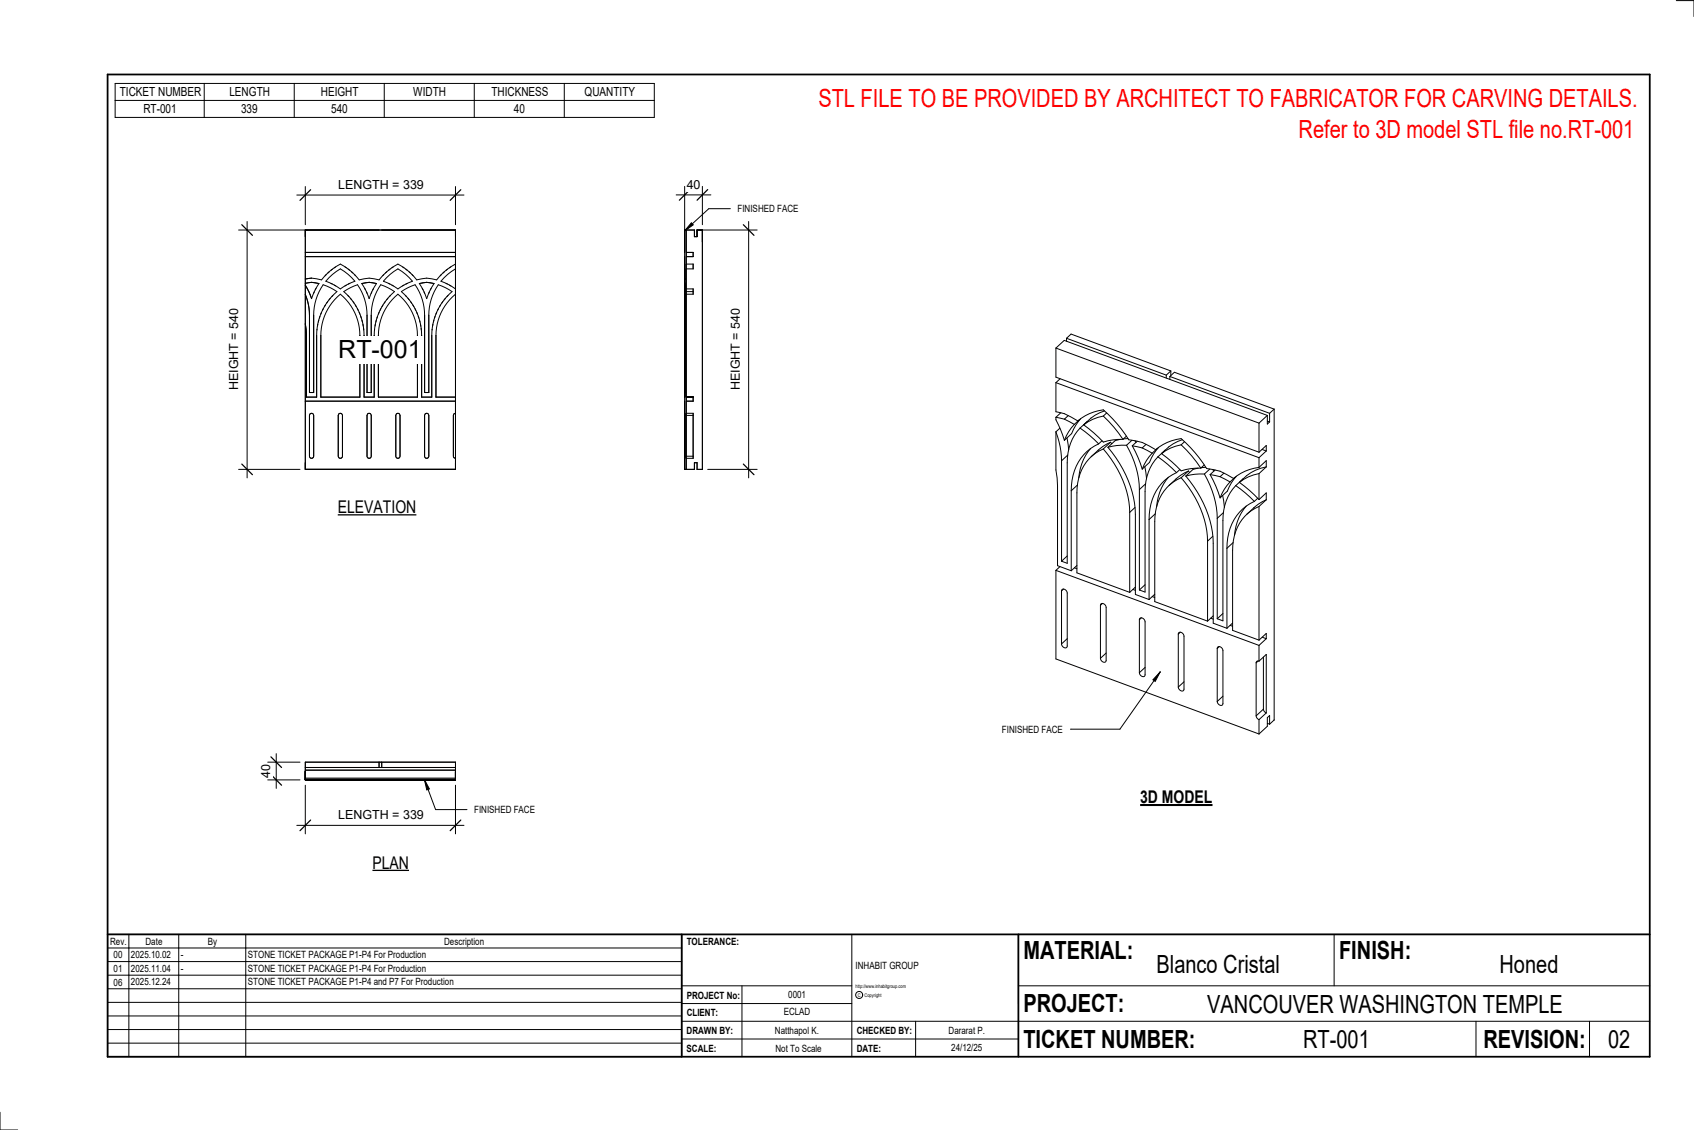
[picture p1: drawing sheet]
<svg xmlns="http://www.w3.org/2000/svg" width="914mm" height="610mm" viewBox="0 0 914 610" stroke-linecap="round" stroke-linejoin="round" font-family="sans-serif">
<path d="M165 420h81v1h-81z" fill="#7c7c7c"/>
<g fill="none" stroke="#000" stroke-width=".54">
<path d="M165 124h81v129h-81zM165 136h81M165 138h81M165 154l3 7zM165 159l2 9v44h2v-42a29 29 0 0 1 5-16l8 3a31 31 0 0 0-11 24v33h-6v-33v-6M168 152l4 1M168 152l-3 1M168 152l2 1M170 157l-1 1M170 153h2M171 156h-1M172 153l-4 8"/>
<path d="M176 148l-1 1M178 150l6-5 4 3 4 4-8 4-8-4zM178 147h-1M179 153h.1M179 145v1M180 159l-1 1M180 154h1M181 144h-1M186 157l7-3a29 29 0 0 1 5 16v42h2v-42a29 29 0 0 1 6-16l7 3a31 31 0 0 0-11 24v33h-5v-33a31 31 0 0 0-11-24zM186 144h1M187 154h-1M188 159v1"/>
<path d="M188 145l1 1M189 153h-1M190 147h.1M191 148l1 1M195 153l4 8 4-8M197 156h.1M197 153h-2M198 157v1M199 152l-2 1M199 152l-4 1M199 152l4 1M199 152l2 1"/>
<path d="M201 157l-1 1M201 153h2M202 156h-1M207 148v1M209 150l6-5 4 3 4 4-8 4-8-4zM209 147h-1M210 153h.1M211 145l-1 1M211 159l-1 1M212 154h.1M212 144h-1M217 157l7-3a29 29 0 0 1 5 16v42h2v-42a29 29 0 0 1 6-16l7 3a31 31 0 0 0-11 24v33h-5v-33a31 31 0 0 0-11-24z"/>
<path d="M217 144h1M218 154h-1M219 159v1M219 145l1 1M220 153h-1M221 147h1M222 148l1 1M226 153l4 8 4-8M228 156h.1M228 153h-2M229 157v1M230 152l-2 1"/>
<path d="M230 152l-4 1M230 152l4 1M232 157l-1 1M233 156h-1M238 148v1M240 147h-1M241 153h1M242 145l-1 1M242 159l-1 1M243 154h.1M243 144h.1M246 159a29 29 0 0 0-11 22v33h11"/>
<path d="M246 145l-4 3-4 4 8 4M246 142l-6 4-4 5a16 16 0 0 0-11 0l-5-5-5-4-6 4-4 5a16 16 0 0 0-11 0l-5-5-5-4-6 4-4 5a14 14 0 0 0-9 0M171 178h.1M172 175l-1 1M172 173v1M173 171l-1 1M174 168l-1 1M175 166l-1 1M176 165h-1M177 163l-1 1M178 161v1M182 160l2-1a29 29 0 0 1 10 22v33h-21v-33a29 29 0 0 1 9-21z"/>
<path d="M189 161l1 1M191 163v1M192 165h.1M193 166v1M194 168v2M195 171v1M195 173l1 1M196 175v1M196 177v1M202 178h.1M203 175l-1 1M203 173v1"/>
<path d="M204 171l-1 1M205 168l-1 1M206 166l-1 1M207 165h-1M208 163l-1 1M209 161v1M213 160l2-1a29 29 0 0 1 10 22v33h-21v-33a29 29 0 0 1 9-21zM220 161l1 1M222 163v1M223 165h.1M224 166v1M225 168v2"/>
<path d="M226 171v1M226 173l1 1M227 175v1M227 177v1M233 178h.1M234 175v1M234 173v1M235 171v1M236 168l-1 1M237 166l-1 1M238 165h-1M239 163l-1 1"/>
<path d="M240 161v1M165 216h81M167 223v1M167 223h2v1v22a1.1 1.1 0 0 1-1 1 1.1 1.1 0 0 1-1-1zM168 223h-1M168 223h.1M168 223h1M169 223h.1M169 223v1M183 223v1M183 223h1l1 1v22a1.1 1.1 0 0 1-1 1 1.1 1.1 0 0 1-1-1zM183 223h.1"/>
<path d="M184 223h-1M184 223h.1M185 223v1M198 223v1M198 223h2v1v22a1.1 1.1 0 0 1-1 1 1.1 1.1 0 0 1-1-1zM199 223h.1M199 223h1M200 223h.1M200 223v1M214 223v1M214 223h1l1 1v22a1.1 1.1 0 0 1-1 1 1.1 1.1 0 0 1-1-1zM214 223h.1"/>
<path d="M215 223h-1M215 223h.1M216 223v1M229 223v1M230 223h1v1v22a1.1 1.1 0 0 1-1 1 1.1 1.1 0 0 1-1-1zM230 223h.1M230 223h1M231 223h.1M231 223v1M245 223v1M245 223h.1M246 223l-1 1v22l1 1"/>
<path d="M167 247h.1M167 247h1M168 247h.1M169 247h-1M169 247h.1M183 247h.1M183 247h1M184 247h.1M185 247h.1M198 247h.1M199 247h.1M200 247h-1"/>
<path d="M200 247h.1M214 247h.1M214 247h1M215 247h.1M216 247h.1M229 247h.1M230 247h.1M231 247h-1M231 247h.1M245 247h.1M165 415h81M165 414h81"/>
<path d="M165 420h81M205 411v3M206 411v3M165 421h3M165 421h17h-11M165 421h.1M165 421h81M165 421v-10h81v10M168 421h4zM168 421h16M173 421h11M176 421h8z"/>
<path d="M183 421h2M184 421h15M184 421h10M184 421h8zM195 421h4zM197 421h-11h27h-14M199 421h4M199 421h16M204 421h11M207 421h8zM214 421h2M215 421h15"/>
<path d="M215 421h10M215 421h8zM226 421h4zM228 421h-11h27h-11M230 421h4zM230 421h16M235 421h11M238 421h8M240 421h6M245 421h1"/>
</g>
<path d="M370 124h1v129h-1z" fill="#7c7c7c"/>
<g fill="none" stroke="#000" stroke-width=".54">
<path d="M370 124h5v4h1v-4h3v129h-3v-3h-1v3h-5zM371 136h3v2h-3M371 124v129M370 154v27zM370 145v11M370 153v-1v9v-7M370 142v9v-1v1M371 156h3M371 145h3M371 142h3M374 142v3M374 156v1h-3"/>
<path d="M374 156v3h-3M370 175v6M570 188v15l110 41M570 188l110 40M570 188l4-4 110 40M576 182l2-2 54 20M576 182l54 20M576 182v2M371 214h3v2h-3M570 206v16a24 24 0 0 1 12 5l6-4 8-2 7 8 6 8a27 27 0 0 1 15 6l6-4 8-2 7 7 6 9a27 27 0 0 1 15 5l6-4 8-2M570 206l110 41M572 204l-2 2"/>
<path d="M630 202v2M631 203l3-2 54 20M631 203l54 20M631 203v2M632 200v3M632 200l-2 2M370 223v1M370 223v1zM371 223h3M374 223v1h-3M374 223v24M570 225l5 1"/>
<path d="M570 225v1l5 12M570 233v21l1 8v43l7 3M570 233l2 8 1 8M572 231l-2 2M573 223l-3 2M575 226l5 3M576 236l1 7M577 224l-2 2M580 229l-3 4-2 5M583 227l-3 2M583 231a26 26 0 0 0-7 19v54l-3-1M583 231l10 8"/>
<path d="M583 226l-2 3-3 5-3 4M587 227h.1M593 239a26 26 0 0 0-15 26M595 238l-2 1M596 224a24 24 0 0 0-11 5l11 9 5-1h5M596 224l5 6 5 7M596 222a29 29 0 0 0-13 9M597 223l-1 1M599 239l-6 4M599 239l-3 3M599 239h1M605 237l-3 1-4 3"/>
<path d="M608 235l-2 2M609 237h-3M611 238l-3 2M613 238v1M614 238l-3 3M619 240l-2 2M638 240a24 24 0 0 0-11 5M638 240l5 6 5 7M638 237a25 25 0 0 0-11 8M639 238l-1 2M680 228v16M684 224l-4 4"/>
<path d="M684 227l1 1M684 224v5l1-1M685 223v5M688 221v167M688 221l-3 2M370 246v1M370 246v1zM371 246h3v1M371 247h3M573 249v54M576 245l-3 4M589 242l-3 4-2 4-2 8"/>
<path d="M593 243l-4 3M596 242a24 24 0 0 0-15 24v43l29 11M596 242a55 55 0 0 1 14 34M598 241a59 59 0 0 1 15 37v43l7 2M608 240h-5l-5 1M608 240a49 49 0 0 1 7 24M611 241l6 12M611 241l6 1M617 242l5 2M618 252l1 6M622 244l-3 4-2 5M625 242l-3 2"/>
<path d="M625 246a26 26 0 0 0-7 19v54l-3-1M625 246l10 9M625 241l-2 4-3 4-3 4M627 245l11 9 5-1h5M629 243l-4 3M629 243h.1M631 257l-3 4-2 5-2 7M635 258l-4 4M635 255a26 26 0 0 0-15 25M637 253l-2 2M638 258a24 24 0 0 0-15 23v44l29 10M638 258a55 55 0 0 1 14 34"/>
<path d="M640 257a59 59 0 0 1 15 36v43l7 3M641 254l-6 4M641 254l-3 4M641 254l1 1M647 253h-3l-4 4M650 251l-2 2M650 256h-5l-5 1M650 256a49 49 0 0 1 7 24M651 252h-3M653 253l-3 3M653 256l6 13M653 256l6 1"/>
<path d="M655 253v1M656 254l-3 2M659 257l5 3M661 255l-2 2M664 260l-3 4-2 5M667 258l-3 2M667 257l-2 3-3 5-3 4M671 258h.1M680 255a24 24 0 0 0-11 5l11 10M680 247v5M680 255v15M681 242l3 1"/>
<path d="M684 252a27 27 0 0 0-17 10M684 252l-4 3M684 252v-3l-4 3M684 243v-3l-4 4M684 243l-4 4M578 265v43M582 262l-4 3M610 276v44M613 274l-3 2M615 264v54M618 261l-3 3M624 277l-4 3"/>
<path d="M657 280v54M660 267l1 7M660 277l-3 3M667 262a26 26 0 0 0-7 19v54l-3-1M667 262l10 8M673 273l-3 4-2 4-2 8M677 274l-4 3M677 270a26 26 0 0 0-15 26M679 269l-2 1M680 273a24 24 0 0 0-15 24v43l15 5M680 273v72M680 270l4-4v4"/>
<path d="M684 270l-7 4M684 270l-4 3M576 300l-3 3M620 280v43M652 292v43M655 289l-3 3M662 296v43M666 293l-4 3M570 308v47l110 41M570 308l110 40M572 306l-2 2M573 319a1.6 1.6 0 0 1 2-1 1.6 1.6 0 0 1 1 2v29a1.6 1.6 0 0 1-2 0 1.6 1.6 0 0 1-1-2"/>
<path d="M573 319v28M574 318l-1 1M580 306l1 1M581 305l-3 3M612 318h1M613 317l-3 3M618 315l-3 3M594 327a1.6 1.6 0 0 1 2-1 1.6 1.6 0 0 1 1 2v28a1.6 1.6 0 0 1-2 1 1.6 1.6 0 0 1-1-2M594 327v28M595 326l-1 1M615 334a1.6 1.6 0 0 1 2-1 1.6 1.6 0 0 1 1 2v29a1.6 1.6 0 0 1-2 1 1.6 1.6 0 0 1-1-2M615 334v29"/>
<path d="M616 333l-1 1M622 322h1M623 321l-3 2M654 333l1 1M655 332l-3 3M660 331l-3 3M664 337l1 1M665 336l-3 3M576 345l-3 2M597 352l-3 3M636 342a1.6 1.6 0 0 1 2-1 1.6 1.6 0 0 1 1 2v29a1.6 1.6 0 0 1-2 1 1.6 1.6 0 0 1-1-2M636 342v29"/>
<path d="M637 341l-1 1M657 350a1.6 1.6 0 0 1 2-1 1.6 1.6 0 0 1 1 2v29a1.6 1.6 0 0 1-2 1 1.6 1.6 0 0 1-1-3M657 350v28M658 349l-1 1M678 358v28M679 357l-1 1M680 357h-1l-1 1M680 348v9M680 357l4-4v32M681 344l3 1M682 354v29M684 345v-3l-4 3"/>
<path d="M684 345l-4 3M618 360l-3 3M639 368l-3 3M660 376l-3 2M678 386l2 2M680 388v8M682 383l-4 3M682 383l2 2M684 385l-4 3M684 390l1 1M685 391v-5l-1 1v5l-4 4M688 388h.1"/>
<path d="M688 388l-3 3M165 424v26M246 424v26M160 445h90"/>
</g>
<path d="M168 442l-6 6M249 442l-6 6" fill="none" stroke="#000" stroke-width=".67"/>
<path d="M183 436h45v7h-45z" fill="#fff"/>
<path d="M145 411h17M149 407v18M145 421h17" fill="none" stroke="#000" stroke-width=".54"/>
<path d="M146 408l6 6M146 418l6 6" fill="none" stroke="#000" stroke-width=".67"/>
<path d="M140 412h7v8h-7z" fill="#fff"/>
<path d="M133 119v139M129 124h37M129 253h33" fill="none" stroke="#000" stroke-width=".54"/>
<path d="M131 121l5 6M131 250l5 6" fill="none" stroke="#000" stroke-width=".67"/>
<path d="M123 167h7v44h-7z" fill="#fff"/>
<path d="M160 105h90M165 101v20M246 101v20" fill="none" stroke="#000" stroke-width=".54"/>
<path d="M168 102l-6 6M249 102l-6 6" fill="none" stroke="#000" stroke-width=".67"/>
<g fill="#fff">
<path d="M183 96h45v7h-45z"/>
<path d="M183 181h45v15h-45z"/>
</g>
<path d="M365 105h19M370 101v35M379 101v20" fill="none" stroke="#000" stroke-width=".54"/>
<path d="M372 102l-5 6M382 102l-6 6" fill="none" stroke="#000" stroke-width=".67"/>
<path d="M371 96h7v7h-7z" fill="#fff"/>
<path d="M404 119v139M378 124h31M382 253h27" fill="none" stroke="#000" stroke-width=".54"/>
<path d="M401 121l6 6M401 250l6 6" fill="none" stroke="#000" stroke-width=".67"/>
<path d="M393 167h8v44h-8z" fill="#fff"/>
<g fill="none" stroke="#000" stroke-width=".54">
<path d="M905 0h9v9M460 504v66M720 504v28M891 504h-341v37M368 532h92M401 532v38M550 532h341M368 551h523M368 541h92M494 551v19M797 551v19M858 551v19"/>
<path d="M368 561h182M0 600v10h10"/>
<circle cx="464" cy="537" r="1.9"/>
</g>
<path d="M58 40h833v530h-833zM58 504h833M368 504v66M550 504v66" fill="none" stroke="#000" stroke-width=".96"/>
<g fill="#fff">
<path d="M652 534h192v15h-192z"/>
<path d="M513 562h17v6h-17z"/>
<path d="M425 533h10v6h-10z"/>
<path d="M423 543h15v6h-15z"/>
<path d="M418 553h24v6h-24z"/>
<path d="M624 513h68v15h-68z"/>
<path d="M809 513h33v15h-33z"/>
<path d="M512 553h20v6h-20z"/>
<path d="M703 553h37v15h-37z"/>
<path d="M442 45h443v16h-443z"/>
<path d="M868 553h12v15h-12z"/>
<path d="M61 512h5v6h-5z"/>
<path d="M61 520h5v6h-5z"/>
<path d="M61 527h5v6h-5z"/>
<path d="M182 268h43v11h-43z"/>
</g>
<path d="M182 278h43" fill="none" stroke="#000" stroke-width=".69" stroke-linecap="butt"/>
<path d="M201 460h20v11h-20z" fill="#fff"/>
<path d="M201 470h20" fill="none" stroke="#000" stroke-width=".69" stroke-linecap="butt"/>
<path d="M615 424h40v12h-40z" fill="#fff"/>
<path d="M615 434h39" fill="none" stroke="#000" stroke-width="1.1" stroke-linecap="butt"/>
<path d="M701 62h183v15h-183z" fill="#fff"/>
<g fill="none" stroke="#000" stroke-width=".54">
<path d="M62 45h291v18h-291zM62 54h291M110 45v18M159 45v18M207 45v18M256 45v18M305 45v18M394 113h-11l-14 12M373 120l1 1-5 4zM626 362l-2 6-2-1zM626 362l-21 31h-27M229 421l3 5h-2z"/>
<path d="M229 421l6 16h17M58 504h310v66h-310zM58 519h310M58 511h310M70 504v66M96 504v66M133 504v66M58 533h310M58 526h310M58 555h310M58 548h310M58 541h310"/>
<path d="M58 563h310"/>
</g>
<path d="M373 120l1 1-5 4zM626 362l-2 6-2-1zM229 421l3 5h-2z" fill="#000"/>
<g font-size="13.5" fill="#f00">
<text x="442" y="58">STL FILE TO BE PROVIDED BY ARCHITECT TO FABRICATOR FOR CARVING DETAILS.</text>
<text x="701" y="75">Refer to 3D model STL file no.RT-001</text>
</g>
<g font-size="13.5">
<text x="183" y="193">RT-001</text>
<text x="552" y="517">MATERIAL:</text>
<text x="723" y="517">FINISH:</text>
<text x="624" y="525">Blanco Cristal</text>
<text x="809" y="525">Honed</text>
<text x="552" y="546">PROJECT:</text>
<text x="652" y="546">VANCOUVER WASHINGTON TEMPLE</text>
<text x="552" y="565">TICKET NUMBER:</text>
<text x="703" y="565">RT-001</text>
<text x="801" y="565">REVISION:</text>
<text x="868" y="565">02</text>
</g>
<g font-size="9.4">
<text x="182" y="277">ELEVATION</text>
<text x="615" y="433">3D MODEL</text>
<text x="201" y="469">PLAN</text>
</g>
<g font-size="6.7">
<text x="65" y="52">TICKET NUMBER</text>
<text x="124" y="52">LENGTH</text>
<text x="173" y="52">HEIGHT</text>
<text x="223" y="52">WIDTH</text>
<text x="265" y="52">THICKNESS</text>
<text x="316" y="52">QUANTITY</text>
<text x="77" y="61">RT-001</text>
<text x="130" y="61">339</text>
<text x="179" y="61">540</text>
<text x="277" y="61">40</text>
<text x="183" y="102">LENGTH = 339</text>
<text x="371" y="102">40</text>
<text x="129" y="211" transform="rotate(-90 129 211)">HEIGHT = 540</text>
<text x="399" y="211" transform="rotate(-90 399 211)">HEIGHT = 540</text>
<text x="146" y="420" transform="rotate(-90 146 420)">40</text>
<text x="183" y="442">LENGTH = 339</text>
</g>
<g font-size="5.4">
<text x="398" y="114">FINISHED FACE</text>
<text x="541" y="395">FINISHED FACE</text>
<text x="256" y="439">FINISHED FACE</text>
<text x="59" y="510">Rev.</text>
<text x="79" y="510">Date</text>
<text x="112" y="510">By</text>
<text x="240" y="510">Description</text>
<text x="371" y="510">TOLERANCE:</text>
<text x="61" y="517">00</text>
<text x="71" y="517">2025.10.02</text>
<text x="98" y="517">-</text>
<text x="134" y="517">STONE TICKET PACKAGE P1-P4 For Production</text>
<text x="61" y="525">01</text>
<text x="71" y="524">2025.11.04</text>
<text x="98" y="524">-</text>
<text x="134" y="524">STONE TICKET PACKAGE P1-P4 For Production</text>
<text x="462" y="523">INHABIT GROUP</text>
<text x="61" y="532">06</text>
<text x="71" y="532">2025.12.24</text>
<text x="134" y="532">STONE TICKET PACKAGE P1-P4 and P7 For Production</text>
<text x="371" y="539">PROJECT No:</text>
<text x="425" y="538">0001</text>
<text x="371" y="548">CLIENT:</text>
<text x="423" y="548">ECLAD</text>
<text x="371" y="558">DRAWN BY:</text>
<text x="418" y="558">Natthapol K.</text>
<text x="462" y="558">CHECKED BY:</text>
<text x="512" y="558">Dararat P.</text>
<text x="371" y="567">SCALE:</text>
<text x="419" y="567">Not To Scale</text>
<text x="462" y="567">DATE:</text>
<text x="513" y="567">24/12/25</text>
</g>
<g font-size="2.7">
<text x="462" y="533">http://www.inhabitgroup.com</text>
<text x="463" y="538">C</text>
<text x="467" y="538">Copyright</text>
</g>
</svg>
